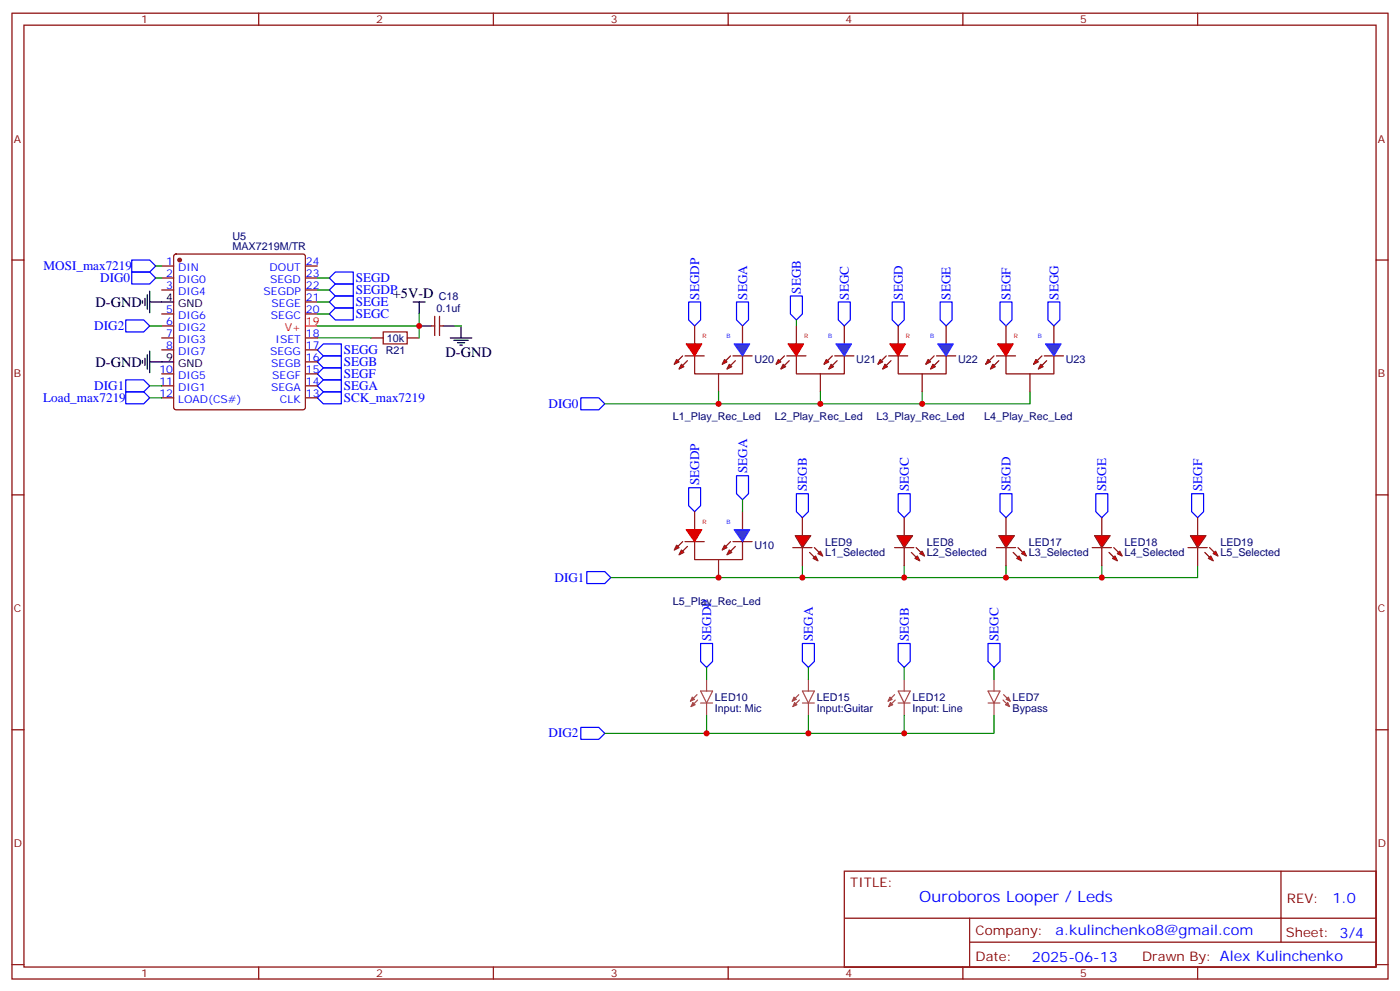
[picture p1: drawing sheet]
<svg xmlns="http://www.w3.org/2000/svg" width="412mm" height="292mm" viewBox="0 0 412 292" stroke-linecap="round" stroke-linejoin="round" font-family="sans-serif">
<g fill="none" stroke="#870000" stroke-width=".35">
<path d="M3.5 3.9h405.4v284.3h-405.4zM7.1 7.4h398.2v277.3h-398.2zM76.2 3.9v3.5M145.3 3.9v3.5M214.5 3.9v3.5M283.6 3.9v3.5M352.8 3.9v3.5M3.5 76.6h3.6M405.3 76.6h3.6M109.4 99.5h3.5M119.9 99.5h3.6M127 96h1.1"/>
<path d="M128.1 93.1v5.7M129.5 93.1v5.7M129.5 96h1M3.5 145.7h3.6M405.3 145.7h3.6M3.5 214.8h3.6M405.3 214.8h3.6M248.7 256.5h156.6v28.2h-156.6zM377.3 256.5v20.9M248.7 270.3h156.5M285.6 277.4h119.6M285.6 270.3v14.1"/>
<path d="M3.5 284h3.6M76.2 284.7v3.5M145.3 284.7v3.5M214.5 284.7v3.5M283.6 284.7v3.5M352.8 284.7v3.5M405.3 284h3.6"/>
</g>
<g fill="none" stroke="#00f" stroke-width=".35">
<path d="M38.8 76.6h5.3l1.8 1.7-1.8 1.8h-5.3zM37 94.2h5.3l1.8 1.8-1.8 1.7h-5.3zM38.8 80.1h5.3l1.8 1.7-1.8 1.8h-5.3zM97 92.4l1.8-1.7h5.3v3.5h-5.3zM97 88.9l1.8-1.8h5.3v3.6h-5.3zM97 85.4l1.8-1.8h5.3v3.5h-5.3zM97 81.8l1.8-1.7h5.3v3.5h-5.3zM202.8 88.9h3.6v5.3l-1.8 1.8-1.8-1.8zM217 88.9h3.5v5.3l-1.8 1.8-1.7-1.8zM232.8 87.1h3.6v5.3l-1.8 1.8-1.8-1.8zM246.9 88.9h3.6v5.3l-1.8 1.8-1.8-1.8zM262.8 88.9h3.5v5.3l-1.7 1.8-1.8-1.8z"/>
<path d="M276.9 88.9h3.6v5.3l-1.8 1.8-1.8-1.8zM294.6 88.9h3.5v5.3l-1.8 1.8-1.7-1.8zM308.7 88.9h3.5v5.3l-1.8 1.8-1.7-1.8zM37 111.8h5.3l1.8 1.8-1.8 1.8h-5.3zM37 115.4h5.3l1.8 1.7-1.8 1.8h-5.3zM93.5 113.6l1.7-1.8h5.3v3.6h-5.3zM93.5 110.1l1.7-1.8h5.3v3.5h-5.3zM93.5 106.5l1.7-1.7h5.3v3.5h-5.3zM93.5 103l1.7-1.8h5.3v3.6h-5.3zM95.2 115.4h5.3v3.5h-5.3l-1.7-1.8zM171.1 117.1h5.3l1.8 1.8-1.8 1.8h-5.3zM202.8 143.6h3.6v5.3l-1.8 1.7-1.8-1.7z"/>
<path d="M217 140.1h3.5v5.2l-1.8 1.8-1.7-1.8zM234.6 145.3h3.5v5.3l-1.7 1.8-1.8-1.8zM264.6 145.3h3.5v5.3l-1.8 1.8-1.7-1.8zM294.6 145.3h3.5v5.3l-1.8 1.8-1.7-1.8zM322.8 145.3h3.5v5.3l-1.7 1.8-1.8-1.8zM351 145.3h3.5v5.3l-1.7 1.8-1.8-1.8zM172.9 168.3h5.3l1.7 1.7-1.7 1.8h-5.3zM206.4 189.4h3.5v5.3l-1.8 1.8-1.7-1.8zM236.4 189.4h3.5v5.3l-1.8 1.8-1.7-1.8zM264.6 189.4h3.5v5.3l-1.8 1.8-1.7-1.8zM171.1 214.1h5.3l1.8 1.8-1.8 1.8h-5.3z"/>
</g>
<path d="M121.7 88.9h3.5M123.5 88.9v3.5M123.5 96h3.5M130.5 96h3.6" fill="none" stroke="#000" stroke-width=".35"/>
<path d="M112.9 97.7h7v3.5h-7z" fill="none" stroke="#a10000" stroke-width=".35"/>
<g fill="none" stroke="#008700" stroke-width=".35">
<path d="M93.5 99.5h15.9M123.5 92.4v7.1M178.2 118.9h125.2M179.9 170h56.5M236.4 166.5v3.5h29.9M266.3 166.5v3.5h58.3v-3.5M296.3 166.5v3.5M352.8 166.5v3.5h-28.2M208.1 196.5v3.5M238.1 196.5v3.5M266.3 196.5v3.5M178.2 215.9h29.9"/>
<path d="M208.1 210.6v5.3h58.2v-5.3M238.1 210.6v5.3"/>
</g>
<g fill="none" stroke="#a64a4a" stroke-width=".35">
<path d="M205.3 204.5l-1.9 1.9M205.5 206.1l-1.9 1.9M206.4 203.4h3.5l-1.8 3.6zM206.4 207h3.5M208.1 200v3.5M208.1 207.1v3.5M235.3 204.5l-1.9 1.9M235.5 206.1l-2 1.9M236.4 207h3.5M236.4 203.4h3.5l-1.8 3.6zM238.1 200v3.5M238.1 207.1v3.5"/>
<path d="M263.5 204.5l-1.9 1.9M263.7 206.1l-1.9 1.9M264.6 207h3.5M264.6 203.4h3.5l-1.8 3.6zM266.3 200v3.5M266.3 207.1v3.5"/>
</g>
<g fill="#a64a4a" stroke="#a64a4a" stroke-width=".29">
<path d="M203.9 205.2l.7 .7-1.2 .5z"/>
<path d="M204.1 206.8l.7 .7-1.2 .5z"/>
<path d="M262.1 205.2l.7 .7-1.2 .5z"/>
<path d="M262.3 206.8l.7 .7-1.2 .5z"/>
<path d="M233.9 205.2l.7 .7-1.2 .5z"/>
<path d="M234.1 206.8l.7 .7-1.3 .5z"/>
</g>
<g fill="#f00" stroke="#870000" stroke-width=".35">
<path d="M234.2 157.7h4.6l-2.4 3.5z"/>
<path d="M233.5 161.2h5.7z"/>
</g>
<g fill="#870000" stroke="#870000" stroke-width=".35">
<path d="M239.9 161.2l1.4 1.4z"/>
<path d="M238.5 162.6l1.4 1.4z"/>
</g>
<g fill="#f00" stroke="#870000" stroke-width=".35">
<path d="M240.9 163l.8-.7 .7 1.4z"/>
<path d="M239.5 164.4l.7-.7 .7 1.4z"/>
</g>
<path d="M236.4 152.4v5.3M236.4 161.2v5.3" fill="none" stroke="#870000" stroke-width=".35"/>
<g fill="#f00" stroke="#870000" stroke-width=".35">
<path d="M264.2 157.7h4.6l-2.5 3.5z"/>
<path d="M263.5 161.2h5.7z"/>
</g>
<g fill="#870000" stroke="#870000" stroke-width=".35">
<path d="M269.9 161.2l1.4 1.4z"/>
<path d="M268.5 162.6l1.4 1.4z"/>
</g>
<g fill="#f00" stroke="#870000" stroke-width=".35">
<path d="M270.9 163l.7-.7 .7 1.4z"/>
<path d="M269.5 164.4l.7-.7 .7 1.4z"/>
</g>
<path d="M266.3 152.4v5.3M266.3 161.2v5.3" fill="none" stroke="#870000" stroke-width=".35"/>
<g fill="#f00" stroke="#870000" stroke-width=".35">
<path d="M294.2 157.7h4.6l-2.5 3.5z"/>
<path d="M293.5 161.2h5.7z"/>
</g>
<g fill="#870000" stroke="#870000" stroke-width=".35">
<path d="M299.9 161.2l1.4 1.4z"/>
<path d="M298.4 162.6l1.5 1.4z"/>
</g>
<g fill="#f00" stroke="#870000" stroke-width=".35">
<path d="M300.9 163l.7-.7 .7 1.4z"/>
<path d="M300.2 163.7l.7 1.4-1.4-.7z"/>
</g>
<path d="M296.3 152.4v5.3M296.3 161.2v5.3" fill="none" stroke="#870000" stroke-width=".35"/>
<g fill="#f00" stroke="#870000" stroke-width=".35">
<path d="M322.4 157.7h4.6l-2.4 3.5z"/>
<path d="M321.7 161.2h5.7z"/>
</g>
<g fill="#870000" stroke="#870000" stroke-width=".35">
<path d="M328.1 161.2l1.4 1.4z"/>
<path d="M326.7 162.6l1.4 1.4z"/>
</g>
<g fill="#f00" stroke="#870000" stroke-width=".35">
<path d="M329.8 162.3l.8 1.4-1.5-.7z"/>
<path d="M327.7 164.4l.7-.7 .7 1.4z"/>
</g>
<path d="M324.6 152.4v5.3M324.6 161.2v5.3" fill="none" stroke="#870000" stroke-width=".35"/>
<g fill="#f00" stroke="#870000" stroke-width=".35">
<path d="M350.7 157.7h4.5l-2.4 3.5z"/>
<path d="M350 161.2h5.6z"/>
</g>
<g fill="#870000" stroke="#870000" stroke-width=".35">
<path d="M356.3 161.2l1.4 1.4z"/>
<path d="M354.9 162.6l1.4 1.4z"/>
</g>
<g fill="#f00" stroke="#870000" stroke-width=".35">
<path d="M357.4 163l.7-.7 .7 1.4z"/>
<path d="M356 164.4l.7-.7 .7 1.4z"/>
</g>
<path d="M352.8 152.4v5.3M352.8 161.2v5.3" fill="none" stroke="#870000" stroke-width=".35"/>
<path d="M215.9 104.8h5.6z" fill="#f00" stroke="#870000" stroke-width=".35"/>
<g fill="#870000" stroke="#870000" stroke-width=".35">
<path d="M215.2 104.8l-1.4 1.4z"/>
<path d="M216.6 106.2l-1.4 1.4z"/>
</g>
<g fill="#f00" stroke="#870000" stroke-width=".35">
<path d="M213.4 105.8l.7 .7-1.4 .7z"/>
<path d="M214.8 107.2l.7 .7-1.4 .8z"/>
</g>
<path d="M204.6 96v5.2M218.7 96v5.2M211.7 110.1v5.3" fill="none" stroke="#870000" stroke-width=".35"/>
<g fill="#f00" stroke="#870000" stroke-width=".35">
<path d="M200.7 107.2l.7 .7-1.4 .8z"/>
<path d="M199.3 105.8l.7 .7-1.4 .7z"/>
</g>
<g fill="#870000" stroke="#870000" stroke-width=".35">
<path d="M202.5 106.2l-1.4 1.4z"/>
<path d="M201.1 104.8l-1.4 1.4z"/>
</g>
<path d="M201.8 104.8h5.6z" fill="#f00" stroke="#870000" stroke-width=".35"/>
<path d="M204.6 104.8v5.3h14.1v-5.3" fill="none" stroke="#870000" stroke-width=".35"/>
<path d="M216.3 101.2h4.5l-2.1 3.6z" fill="#30c" stroke="#33f" stroke-width=".35"/>
<path d="M202.1 101.2h4.6l-2.1 3.6z" fill="#c00" stroke="#f00" stroke-width=".35"/>
<path d="M245.9 104.8h5.6z" fill="#f00" stroke="#870000" stroke-width=".35"/>
<g fill="#870000" stroke="#870000" stroke-width=".35">
<path d="M245.2 104.8l-1.4 1.4z"/>
<path d="M246.6 106.2l-1.4 1.4z"/>
</g>
<g fill="#f00" stroke="#870000" stroke-width=".35">
<path d="M243.4 105.8l.7 .7-1.4 .7z"/>
<path d="M244.8 107.2l.7 .7-1.4 .8z"/>
</g>
<path d="M234.6 96v5.2M248.7 96v5.2M241.7 110.1v5.3" fill="none" stroke="#870000" stroke-width=".35"/>
<g fill="#f00" stroke="#870000" stroke-width=".35">
<path d="M230.7 107.2l.7 .7-1.4 .8z"/>
<path d="M229.3 105.8l.7 .7-1.4 .7z"/>
</g>
<g fill="#870000" stroke="#870000" stroke-width=".35">
<path d="M232.5 106.2l-1.4 1.4z"/>
<path d="M231.1 104.8l-1.4 1.4z"/>
</g>
<path d="M231.8 104.8h5.6z" fill="#f00" stroke="#870000" stroke-width=".35"/>
<path d="M234.6 104.8v5.3h14.1v-5.3" fill="none" stroke="#870000" stroke-width=".35"/>
<path d="M246.2 101.2h4.6l-2.1 3.6z" fill="#30c" stroke="#33f" stroke-width=".35"/>
<path d="M232.1 101.2h4.6l-2.1 3.6z" fill="#c00" stroke="#f00" stroke-width=".35"/>
<path d="M275.9 104.8h5.6z" fill="#f00" stroke="#870000" stroke-width=".35"/>
<g fill="#870000" stroke="#870000" stroke-width=".35">
<path d="M275.2 104.8l-1.4 1.4z"/>
<path d="M276.6 106.2l-1.4 1.4z"/>
</g>
<g fill="#f00" stroke="#870000" stroke-width=".35">
<path d="M273.4 105.8l.7 .7-1.4 .7z"/>
<path d="M274.8 107.2l.7 .7-1.4 .8z"/>
</g>
<path d="M264.6 96v5.2M278.7 96v5.2M271.6 110.1v5.3" fill="none" stroke="#870000" stroke-width=".35"/>
<g fill="#f00" stroke="#870000" stroke-width=".35">
<path d="M260.7 107.2l.7 .7-1.4 .8z"/>
<path d="M259.3 105.8l.7 .7-1.4 .7z"/>
</g>
<g fill="#870000" stroke="#870000" stroke-width=".35">
<path d="M262.5 106.2l-1.4 1.4z"/>
<path d="M261.1 104.8l-1.5 1.4z"/>
</g>
<path d="M261.8 104.8h5.6z" fill="#f00" stroke="#870000" stroke-width=".35"/>
<path d="M264.6 104.8v5.3h14.1v-5.3" fill="none" stroke="#870000" stroke-width=".35"/>
<path d="M276.2 101.2h4.6l-2.1 3.6z" fill="#30c" stroke="#33f" stroke-width=".35"/>
<path d="M262.1 101.2h4.6l-2.1 3.6z" fill="#c00" stroke="#f00" stroke-width=".35"/>
<path d="M307.6 104.8h5.7z" fill="#f00" stroke="#870000" stroke-width=".35"/>
<g fill="#870000" stroke="#870000" stroke-width=".35">
<path d="M306.9 104.8l-1.4 1.4z"/>
<path d="M308.3 106.2l-1.4 1.4z"/>
</g>
<g fill="#f00" stroke="#870000" stroke-width=".35">
<path d="M305.2 105.8l.7 .7-1.5 .7z"/>
<path d="M306.6 107.2l.7 .7-1.4 .8z"/>
</g>
<path d="M296.3 96v5.2M310.4 96v5.2M303.4 110.1v5.3" fill="none" stroke="#870000" stroke-width=".35"/>
<g fill="#f00" stroke="#870000" stroke-width=".35">
<path d="M292.5 107.2l.7 .7-1.5 .8z"/>
<path d="M291 105.8l.7 .7-1.4 .7z"/>
</g>
<g fill="#870000" stroke="#870000" stroke-width=".35">
<path d="M294.2 106.2l-1.4 1.4z"/>
<path d="M292.8 104.8l-1.4 1.4z"/>
</g>
<path d="M293.5 104.8h5.7z" fill="#f00" stroke="#870000" stroke-width=".35"/>
<path d="M296.3 104.8v5.3h14.1v-5.3" fill="none" stroke="#870000" stroke-width=".35"/>
<path d="M308 101.2h4.6l-2.2 3.6z" fill="#30c" stroke="#33f" stroke-width=".35"/>
<path d="M293.9 101.2h4.5l-2.1 3.6z" fill="#c00" stroke="#f00" stroke-width=".35"/>
<path d="M215.9 159.5h5.6z" fill="#f00" stroke="#870000" stroke-width=".35"/>
<g fill="#870000" stroke="#870000" stroke-width=".35">
<path d="M215.2 159.5l-1.4 1.4z"/>
<path d="M216.6 160.9l-1.4 1.4z"/>
</g>
<g fill="#f00" stroke="#870000" stroke-width=".35">
<path d="M213.4 160.5l.7 .7-1.4 .7z"/>
<path d="M214.8 161.9l.7 .7-1.4 .7z"/>
</g>
<path d="M204.6 150.6v5.3M218.7 150.6v5.3M211.7 164.7v5.3" fill="none" stroke="#870000" stroke-width=".35"/>
<g fill="#f00" stroke="#870000" stroke-width=".35">
<path d="M200.7 161.9l.7 .7-1.4 .7z"/>
<path d="M199.3 160.5l.7 .7-1.4 .7z"/>
</g>
<g fill="#870000" stroke="#870000" stroke-width=".35">
<path d="M202.5 160.9l-1.4 1.4z"/>
<path d="M201.1 159.5l-1.4 1.4z"/>
</g>
<path d="M201.8 159.5h5.6z" fill="#f00" stroke="#870000" stroke-width=".35"/>
<path d="M204.6 159.5v5.2h14.1v-5.2" fill="none" stroke="#870000" stroke-width=".35"/>
<path d="M216.3 155.9h4.5l-2.1 3.6z" fill="#30c" stroke="#33f" stroke-width=".35"/>
<path d="M202.1 155.9h4.6l-2.1 3.6z" fill="#c00" stroke="#f00" stroke-width=".35"/>
<g fill="none" stroke="#008700" stroke-width=".35">
<path d="M45.9 78.3h1.7M44.1 96h3.5M45.9 81.8h1.7M93.5 81.8h3.5M93.5 85.4h3.5M93.5 88.9h3.5M93.5 96h30M93.5 92.4h3.5M134.1 96h1.7M234.6 94.2v1.8M44.1 113.6h3.5M44.1 117.1h3.5"/>
<path d="M211.7 115.4v3.5M241.7 115.4v3.5M271.6 115.4v3.5M303.4 115.4v3.5M292.8 196.5v3.5M292.8 210.6v5.3h-26.5"/>
</g>
<path d="M291 203.4h3.6l-1.8 3.6zM291 207h3.6M292.8 200v3.5M292.8 207.1v3.5M295.5 206.1l1.9 1.9M295.6 204.5l2 1.9" fill="none" stroke="#a64a4a" stroke-width=".35"/>
<g fill="#a64a4a" stroke="#a64a4a" stroke-width=".29">
<path d="M296.3 205.9l.7-.7 .6 1.2z"/>
<path d="M296.9 206.8l.5 1.2-1.2-.5z"/>
</g>
<path d="M291 189.4h3.6v5.3l-1.8 1.8-1.8-1.8z" fill="none" stroke="#00f" stroke-width=".35"/>
<g fill="none" stroke="#000" stroke-width=".35">
<path d="M42 88.5v.8M42.7 87.8v2.2M43.4 86.8v4.2M44.1 85.7v6.4M44.1 88.9h7.1M132.6 99.5h6.4M135.8 96v3.5M42 106.2v.7M42.7 105.5v2.1M43.4 104.4v4.3M44.1 106.5h7.1M44.1 103.4v6.3"/>
<path d="M133.7 100.2h4.2M134.8 100.9h2.1M135.5 101.6h.7"/>
</g>
<g fill="none" stroke="#870000" stroke-width=".35">
<path d="M47.6 78.3h3.6M51.4 75l.5-.2h37.4l.5 .2 .2 .5v44.4l-.3 .5-.4 .3h-37.4l-.5-.3-.2-.5v-44.4zM90 78.3h3.5M47.6 81.8h3.6M47.6 85.4h3.6M47.6 92.4h3.6M47.6 96h3.6M47.6 99.5h3.6M90 81.8h3.5M90 85.4h3.5M90 92.4h3.5M90 99.5h3.5"/>
<path d="M90 88.9h3.5M47.6 103h3.6M47.6 110.1h3.6M47.6 113.6h3.6M47.6 117.1h3.6M90 103h3.5M90 110.1h3.5M90 113.6h3.5M90 117.1h3.5M90 106.5h3.5"/>
</g>
<circle cx="52.9" cy="76.6" r=".53" fill="#870000" stroke="#870000" stroke-width=".35"/>
<path d="M90 96h3.5" fill="none" stroke="#f00" stroke-width=".35"/>
<g fill="#c00">
<circle cx="296.3" cy="170" r=".88"/>
<circle cx="266.3" cy="170" r=".88"/>
<circle cx="236.4" cy="170" r=".88"/>
<circle cx="324.6" cy="170" r=".88"/>
<circle cx="238.1" cy="215.9" r=".88"/>
<circle cx="208.1" cy="215.9" r=".88"/>
<circle cx="266.3" cy="215.9" r=".88"/>
<circle cx="123.5" cy="96" r=".88"/>
<circle cx="271.6" cy="118.9" r=".88"/>
<circle cx="241.7" cy="118.9" r=".88"/>
<circle cx="211.7" cy="118.9" r=".88"/>
<circle cx="211.7" cy="170" r=".88"/>
</g>
<path d="M218.7 147.1v3.5" fill="none" stroke="#008700" stroke-width=".35"/>
<text font-size="4.6" fill="#00f" x="270.8" y="265.5">Ouroboros Looper / Leds</text>
<g font-size="4.2">
<text x="115.7" y="87.8">+5V-D</text>
<text x="28.2" y="90.3">D-GND</text>
<text x="28.2" y="107.9">D-GND</text>
<text x="131.2" y="105.1">D-GND</text>
</g>
<g font-size="4.2" fill="#00f">
<text x="392.5" y="265.7">1.0</text>
<text x="310.9" y="275.3">a.kulinchenko8@gmail.com</text>
<text x="304" y="283.1">2025-06-13</text>
</g>
<g font-size="3.9" fill="#00f">
<text x="12.8" y="79.5">MOSI_max7219</text>
<text x="29.5" y="83">DIG0</text>
<text x="104.8" y="83.1">SEGD</text>
<text x="104.8" y="86.6">SEGDP</text>
<text x="205.9" y="88.2" transform="rotate(-90 205.9 88.2)">SEGDP</text>
<text x="220" y="88.2" transform="rotate(-90 220 88.2)">SEGA</text>
<text x="235.9" y="86.4" transform="rotate(-90 235.9 86.4)">SEGB</text>
<text x="250" y="88.2" transform="rotate(-90 250 88.2)">SEGC</text>
<text x="265.9" y="88.2" transform="rotate(-90 265.9 88.2)">SEGD</text>
<text x="280" y="88.2" transform="rotate(-90 280 88.2)">SEGE</text>
<text x="297.7" y="88.2" transform="rotate(-90 297.7 88.2)">SEGF</text>
<text x="311.8" y="88.2" transform="rotate(-90 311.8 88.2)">SEGG</text>
<text x="104.8" y="93.7">SEGC</text>
<text x="104.8" y="90.1">SEGE</text>
<text x="27.8" y="97.2">DIG2</text>
<text x="101.3" y="107.8">SEGB</text>
<text x="101.3" y="104.3">SEGG</text>
<text x="101.3" y="111.3">SEGF</text>
<text x="12.7" y="118.4">Load_max7219</text>
<text x="27.8" y="114.8">DIG1</text>
<text x="101.2" y="118.3">SCK_max7219</text>
<text x="101.3" y="114.8">SEGA</text>
<text x="161.6" y="120.2">DIG0</text>
<text x="205.9" y="142.9" transform="rotate(-90 205.9 142.9)">SEGDP</text>
<text x="220" y="139.3" transform="rotate(-90 220 139.3)">SEGA</text>
<text x="237.7" y="144.6" transform="rotate(-90 237.7 144.6)">SEGB</text>
<text x="267.7" y="144.6" transform="rotate(-90 267.7 144.6)">SEGC</text>
<text x="297.7" y="144.6" transform="rotate(-90 297.7 144.6)">SEGD</text>
<text x="325.9" y="144.6" transform="rotate(-90 325.9 144.6)">SEGE</text>
<text x="354.1" y="144.6" transform="rotate(-90 354.1 144.6)">SEGF</text>
<text x="163.3" y="171.3">DIG1</text>
<text x="209.5" y="188.7" transform="rotate(-90 209.5 188.7)">SEGDP</text>
<text x="239.5" y="188.7" transform="rotate(-90 239.5 188.7)">SEGA</text>
<text x="267.7" y="188.7" transform="rotate(-90 267.7 188.7)">SEGB</text>
<text x="294.1" y="188.7" transform="rotate(-90 294.1 188.7)">SEGC</text>
<text x="161.6" y="217.1">DIG2</text>
</g>
<g font-size="3.9" fill="#800">
<text x="250.5" y="261.1">TITLE:</text>
<text x="379.1" y="265.7">REV:</text>
<text x="287.4" y="275.3">Company:</text>
<text x="378.7" y="275.9">Sheet: 3/4</text>
<text x="287.4" y="282.9">Date:</text>
<text x="336.4" y="283">Draw</text>
<text x="346.6" y="283">n By: Alex Kulinchenko</text>
</g>
<g font-size="3.2" fill="#800">
<text x="41.6" y="6.9">1</text>
<text x="110.8" y="6.9">2</text>
<text x="179.9" y="6.9">3</text>
<text x="249.1" y="6.9">4</text>
<text x="318.2" y="6.9">5</text>
<text x="4.1" y="42">A</text>
<text x="405.9" y="42">A</text>
<text x="4.1" y="111.1">B</text>
<text x="405.9" y="111.1">B</text>
<text x="4.1" y="180.3">C</text>
<text x="405.9" y="180.3">C</text>
<text x="4.1" y="249.4">D</text>
<text x="405.9" y="249.4">D</text>
<text x="41.6" y="287.7">1</text>
<text x="110.8" y="287.7">2</text>
<text x="179.9" y="287.7">3</text>
<text x="249.1" y="287.7">4</text>
<text x="318.2" y="287.7">5</text>
</g>
<g font-size="3.2" fill="#000080">
<text x="68.4" y="70.6">U5</text>
<text x="68.4" y="73.7">MAX7219M/TR</text>
<text x="129.3" y="88.3">C18</text>
<text x="128.6" y="91.8">0.1uf</text>
<text x="114" y="100.6">10k</text>
<text x="113.6" y="104.2">R21</text>
<text x="222.2" y="106.8">U20</text>
<text x="252.2" y="106.8">U21</text>
<text x="282.2" y="106.8">U22</text>
<text x="314" y="106.8">U23</text>
<text x="198.2" y="123.6">L1_Play_Rec_Led</text>
<text x="228.2" y="123.6">L2_Play_Rec_Led</text>
<text x="258.2" y="123.6">L3_Play_Rec_Led</text>
<text x="289.9" y="123.6">L4_Play_Rec_Led</text>
<text x="222.2" y="161.5">U10</text>
<text x="243.1" y="160.6">LED9</text>
<text x="273" y="160.6">LED8</text>
<text x="303" y="160.6">LED17</text>
<text x="331.3" y="160.6">LED18</text>
<text x="359.5" y="160.6">LED19</text>
<text x="243.1" y="163.8">L1_Selected</text>
<text x="273" y="163.8">L2_Selected</text>
<text x="303" y="163.8">L3_Selected</text>
<text x="331.3" y="163.8">L4_Selected</text>
<text x="359.5" y="163.8">L5_Selected</text>
<text x="198.2" y="178.2">L5_Play_Rec_Led</text>
<text x="210.6" y="209.6">Input: Mic</text>
<text x="210.6" y="206.4">LED10</text>
<text x="240.6" y="209.6">Input:Guitar</text>
<text x="240.6" y="206.4">LED15</text>
<text x="268.8" y="209.6">Input: Line</text>
<text x="268.8" y="206.4">LED12</text>
<text x="298.3" y="209.7">Bypass</text>
<text x="298.3" y="206.5">LED7</text>
</g>
<g font-size="3.2" fill="#00f">
<text x="49" y="78">1</text>
<text x="90.1" y="78">24</text>
<text x="49" y="81.5">2</text>
<text x="52.5" y="79.7">DIN</text>
<text x="52.5" y="83.3">DIG0</text>
<text x="79.4" y="79.7">DOUT</text>
<text x="79.6" y="83.3">SEGD</text>
<text x="90.1" y="81.5">23</text>
<text x="49" y="85">3</text>
<text x="52.5" y="86.8">DIG4</text>
<text x="77.7" y="86.8">SEGDP</text>
<text x="90.1" y="88.5">21</text>
<text x="90.1" y="85">22</text>
<text x="49" y="92.1">5</text>
<text x="49" y="95.6">6</text>
<text x="52.5" y="93.8">DIG6</text>
<text x="79.8" y="93.8">SEGC</text>
<text x="80" y="90.3">SEGE</text>
<text x="90.1" y="92.1">20</text>
<text x="49" y="99.1">7</text>
<text x="52.5" y="97.4">DIG2</text>
<text x="52.5" y="100.9">DIG3</text>
<text x="81.2" y="100.9">ISET</text>
<text x="90.1" y="99.1">18</text>
<text x="49" y="102.7">8</text>
<text x="52.5" y="104.4">DIG7</text>
<text x="79.6" y="104.4">SEGG</text>
<text x="79.8" y="107.9">SEGB</text>
<text x="90.1" y="106.2">16</text>
<text x="90.1" y="102.7">17</text>
<text x="46.9" y="109.7">10</text>
<text x="46.9" y="113.2">11</text>
<text x="52.5" y="111.5">DIG5</text>
<text x="80.2" y="111.5">SEGF</text>
<text x="90.1" y="113.2">14</text>
<text x="90.1" y="109.7">15</text>
<text x="46.9" y="116.8">12</text>
<text x="52.5" y="115">DIG1</text>
<text x="52.5" y="118.5">LOAD(CS#)</text>
<text x="79.8" y="115">SEGA</text>
<text x="82.5" y="118.5">CLK</text>
<text x="90.1" y="116.8">13</text>
</g>
<g font-size="3.2">
<text x="49" y="88.5">4</text>
<text x="52.5" y="90.3">GND</text>
<text x="49" y="106.2">9</text>
<text x="52.5" y="107.9">GND</text>
</g>
<g font-size="3.2" fill="#f00">
<text x="90.1" y="95.6">19</text>
<text x="83.9" y="97.4">V+</text>
</g>
<g font-size="1.8" fill="#f00">
<text x="206.9" y="99.5">R</text>
<text x="236.9" y="99.5">R</text>
<text x="266.9" y="99.5">R</text>
<text x="298.6" y="99.5">R</text>
<text x="206.9" y="154.2">R</text>
</g>
<g font-size="1.8" fill="#00f">
<text x="214" y="99.5">B</text>
<text x="244" y="99.5">B</text>
<text x="274" y="99.5">B</text>
<text x="305.7" y="99.5">B</text>
<text x="214" y="154.2">B</text>
</g>
</svg>
